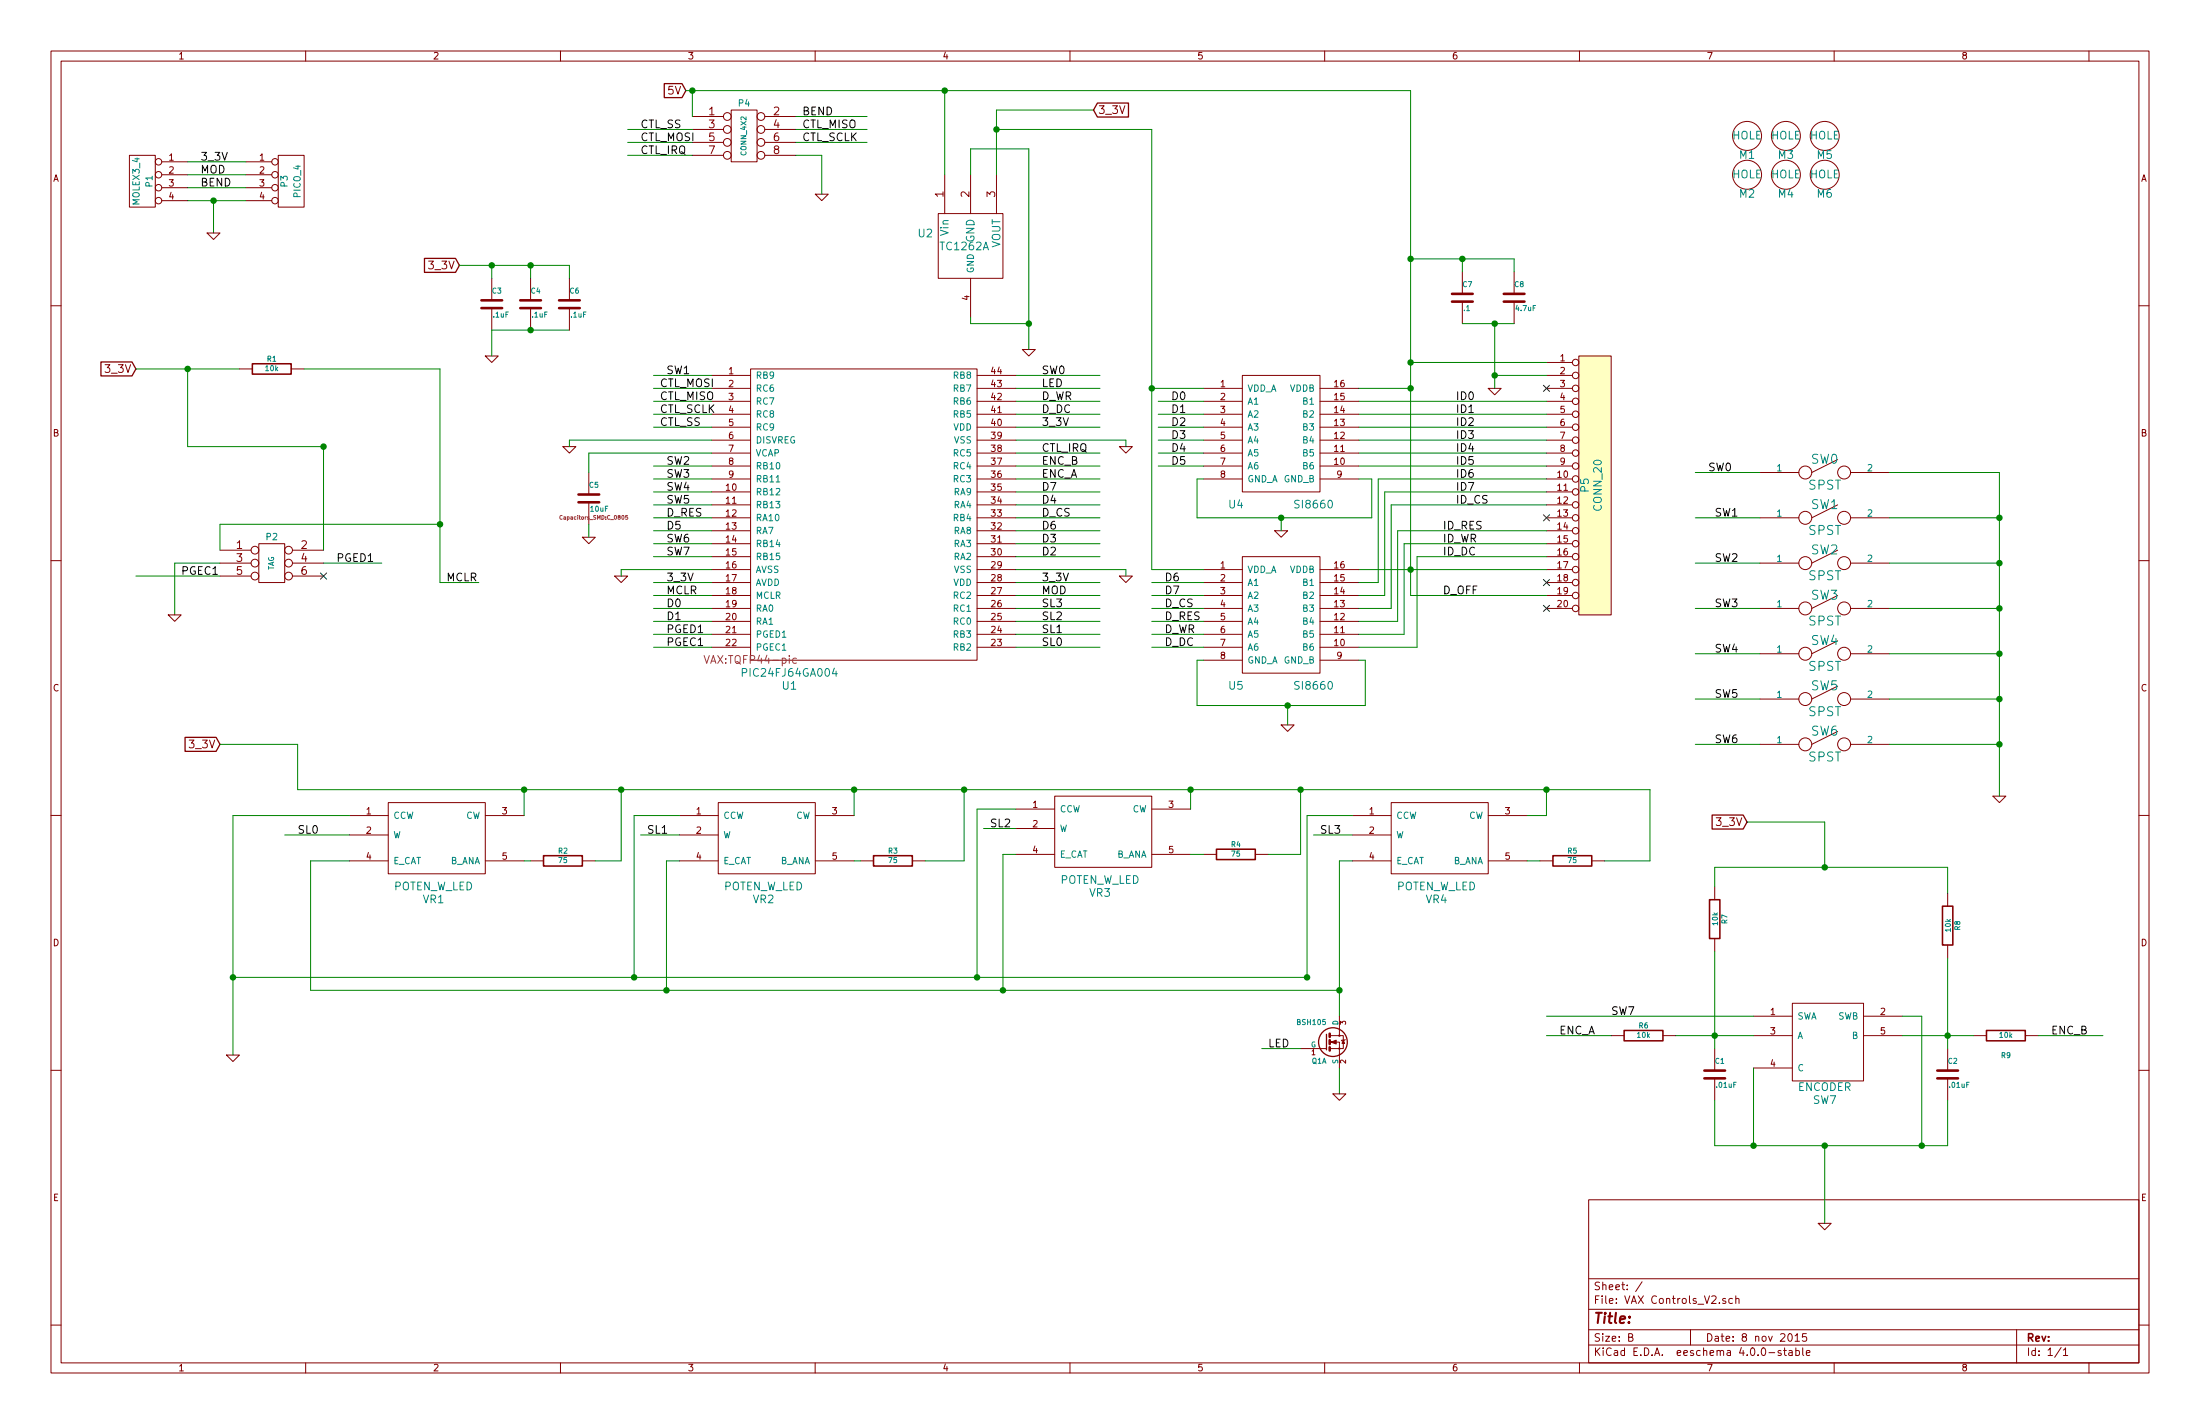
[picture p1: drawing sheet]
<svg xmlns="http://www.w3.org/2000/svg" width="432mm" height="279mm" viewBox="0 0 432 279" stroke-linecap="round" stroke-linejoin="round" font-family="sans-serif">
<g fill="none" stroke="#840000" stroke-width=".2">
<path d="M10 10h411.8v259.4h-411.8zM12 12h407.8v255.4h-407.8zM60 10v2M110 10v2M160 10v2M210 10v2M260 10v2M310 10v2M360 10v2M410 10v2M25.4 30.5h5.1v10.1h-5.1zM31.7 31.8h5.1"/>
<path d="M31.7 34.3h5.1M31.7 36.8h5.1M31.7 39.4h5.1M48.3 31.8h5M48.3 34.3h5M48.3 36.8h5M48.3 39.4h5M54.6 30.5h5.1v10.1h-5.1zM135.9 22.9h6.1M135.9 25.4h6.1M135.9 27.9h6.1M135.9 30.5h6.1"/>
<path d="M143.5 21.6h5.1v10.2h-5.1zM150.1 22.9h6.1M150.1 25.4h6.1M150.1 27.9h6.1M150.1 30.5h6.1M160 38.1h2.6l-1.3 1.3zM185.4 34.3v7.6M190.5 34.3v7.6M195.6 34.3v7.6M10 60h2M40.6 45.7h2.6l-1.3 1.3zM96.5 54.6v4.3"/>
<path d="M104.1 54.6v4.3M111.8 54.6v4.3M184.1 41.9h12.7v12.7h-12.7zM190.5 54.6v7.6M287 53.3v4.4M287 59.2v4.3M297.2 53.3v4.4M297.2 59.2v4.3M419.8 60h2M47 72.4h2.5M57.1 72.4h2.6M95.2 69.9h2.6l-1.3 1.2z"/>
<path d="M96.5 60.5v4.3M104.1 60.5v4.3M111.8 60.5v4.3M139.7 73.7h7.6M139.7 76.2h7.6M139.7 78.7h7.6M147.3 72.4h44.5v57.1h-44.5zM191.8 73.7h7.6M191.8 76.2h7.6M191.8 78.7h7.6M200.7 68.6h2.5l-1.3 1.3zM236.2 76.2h7.6"/>
<path d="M236.2 78.7h7.6M243.8 73.7h15.3v22.8h-15.3zM259.1 76.2h7.6M259.1 78.7h7.6M292.1 76.2h2.5l-1.2 1.3zM303.5 71.1h5.1M303.5 73.7h5.1M303.5 76.2h5.1M303.5 78.7h5.1M309.9 69.9h6.3v50.8h-6.3zM110.5 87.6h2.5l-1.2 1.3zM115.6 92.7v4.3"/>
<path d="M115.6 98.6v4.3M139.7 81.3h7.6M139.7 83.8h7.6M139.7 86.4h7.6M139.7 88.9h7.6M139.7 91.4h7.6M139.7 94h7.6M139.7 96.5h7.6M139.7 99.1h7.6M191.8 81.3h7.6M191.8 83.8h7.6M191.8 86.4h7.6"/>
<path d="M191.8 88.9h7.6M191.8 91.4h7.6M191.8 94h7.6M191.8 96.5h7.6M191.8 99.1h7.6M219.7 87.6h2.5l-1.2 1.3zM236.2 81.3h7.6M236.2 83.8h7.6M236.2 86.4h7.6M236.2 88.9h7.6M236.2 91.4h7.6M236.2 94h7.6"/>
<path d="M259.1 81.3h7.6M259.1 83.8h7.6M259.1 86.4h7.6M259.1 88.9h7.6M259.1 91.4h7.6M259.1 94h7.6M303.5 81.3h5.1M303.5 83.8h5.1M303.5 86.4h5.1M303.5 88.9h5.1M303.5 91.4h5.1M303.5 94h5.1"/>
<path d="M303.5 96.5h5.1M303.5 99.1h5.1M345.4 92.7h7.7M360.7 90.2l-5.1 2.5M360.7 99.1l-5.1 2.5M363.2 92.7h7.6M10 110h2M43.2 110.5h6.1M43.2 108h6.1M43.2 113h6.1M50.8 106.7h5.1v7.6h-5.1zM57.4 110.5h6.1"/>
<path d="M57.4 108h6.1M57.4 113h6.1M114.3 105.4h2.5l-1.2 1.3zM120.6 113h2.6l-1.3 1.3zM139.7 101.6h7.6M139.7 119.4h7.6M139.7 104.1h7.6M139.7 106.7h7.6M139.7 109.2h7.6M139.7 111.8h7.6M139.7 114.3h7.6M139.7 116.8h7.6"/>
<path d="M191.8 101.6h7.6M191.8 119.4h7.6M191.8 104.1h7.6M191.8 106.7h7.6M191.8 109.2h7.6M191.8 111.8h7.6M191.8 114.3h7.6M191.8 116.8h7.6M219.7 113h2.5l-1.2 1.3zM236.2 119.4h7.6M236.2 111.8h7.6M236.2 114.3h7.6"/>
<path d="M236.2 116.8h7.6M243.8 109.2h15.3v22.9h-15.3zM250.2 104.1h2.5l-1.2 1.3zM259.1 119.4h7.6M259.1 111.8h7.6M259.1 114.3h7.6M259.1 116.8h7.6M303.5 101.6h5.1M303.5 119.4h5.1M303.5 104.1h5.1M303.5 106.7h5.1M303.5 109.2h5.1"/>
<path d="M303.5 111.8h5.1M303.5 114.3h5.1M303.5 116.8h5.1M345.4 101.6h7.7M345.4 110.5h7.7M345.4 119.4h7.7M360.7 108l-5.1 2.5M360.7 116.8l-5.1 2.6M363.2 101.6h7.6M363.2 110.5h7.6M363.2 119.4h7.6M419.8 110h2"/>
<path d="M33 120.7h2.6l-1.3 1.2zM139.7 121.9h7.6M139.7 124.5h7.6M139.7 127h7.6M191.8 121.9h7.6M191.8 124.5h7.6M191.8 127h7.6M236.2 121.9h7.6M236.2 124.5h7.6M236.2 127h7.6M236.2 129.5h7.6M259.1 121.9h7.6"/>
<path d="M259.1 124.5h7.6M259.1 127h7.6M259.1 129.5h7.6M345.4 128.3h7.7M345.4 137.2h7.7M360.7 125.7l-5.1 2.6M360.7 134.6l-5.1 2.6M363.2 128.3h7.6M363.2 137.2h7.6M10 160h2M76.2 157.5h19v14h-19zM141 157.5h19v14h-19z"/>
<path d="M199.4 158.8h7.6M207 156.2h19.1v14h-19.1zM226.1 158.8h7.6M251.5 142.2h2.5l-1.3 1.3zM273 157.5h19.1v14h-19.1zM345.4 146.1h7.7M360.7 143.5l-5.1 2.6M363.2 146.1h7.6M391.2 156.2h2.5l-1.3 1.3zM419.8 160h2M68.6 160h7.6M68.6 168.9h7.6"/>
<path d="M68.6 163.8h7.6M95.2 160h7.7M95.2 168.9h7.7M104.1 168.9h2.6M114.3 168.9h2.5M133.3 160h7.7M133.3 168.9h7.7M133.3 163.8h7.7M160 160h7.6M160 168.9h7.6M168.9 168.9h2.5M179.1 168.9h2.5"/>
<path d="M199.4 167.6h7.6M199.4 162.6h7.6M226.1 167.6h7.6M236.2 167.6h2.6M246.4 167.6h2.5M265.4 160h7.6M265.4 168.9h7.6M265.4 163.8h7.6M292.1 160h7.6M292.1 168.9h7.6M302.3 168.9h2.5M312.4 168.9h2.6"/>
<path d="M336.5 174v2.5M382.3 175.3v2.5M262.9 199.4v3.8h-1.8M336.5 184.2v2.5M344.2 199.4h7.6M351.8 196.9h14v15.2h-14zM365.8 199.4h7.6M382.3 185.4v2.6M10 210h2M44.4 207h2.6l-1.3 1.3zM255.3 205.7h5M261.1 205.7h1.8v3.9"/>
<path d="M261.6 214.6h2.6l-1.3 1.3zM262.9 203.2h.8v2.5h-.8v-1.2h-1.8M264 204l-.7 .2M316.2 203.2h2.6M326.4 203.2h2.5M336.5 205.7v4.4M336.5 211.6v4.3M344.2 203.2h7.6M344.2 209.6h7.6M365.8 203.2h7.6M382.3 205.7v4.4M382.3 211.6v4.3"/>
<path d="M387.3 203.2h2.6M397.5 203.2h2.5M419.8 210h2M311.8 235.4h108v32h-108zM10 260h2M311.8 256.9h108M311.8 250.9h108M322.3 251.5l-1.3 1.9M338.7 254.8a.37 .37 0 0 0-.6 .2l.1 .2 .5 .1 .1 .2-.3 .3-.4-.1M340 254.8h-.4l-.3 .2 .1 .6 .2 .2 .4-.1M340.7 254.9l.2-.1h.4v1M340.7 254.3v1.5"/>
<path d="M356.9 240h2.5l-1.3 1.3zM419.8 260h2M60 267.4v2M110 267.4v2M160 267.4v2M210 267.4v2M260 267.4v2M310 267.4v2M311.8 263.9h108M311.8 260.9h108M319.7 262.4l.7-.1v-.5l-.2-.1h-.5v1.5h.5l.2-.2 .1-.3-.3-.3M331.8 260.9v3"/>
<path d="M347.2 265.4h1.1M349.6 265a.37 .37 0 0 0-.6 .2v.2l.6 .1v.2l-.2 .3-.4-.1M350.1 265h.5M350.3 264.5v1.3l.3 .2M351.1 261.8l.2-.1a.8 .8 0 0 1 .5 .7 .8 .8 0 0 1-.5 .8l-.2-.2-.2-.4zM351.1 265h.6l.1 1M351.8 265.3l-.5 .1-.2 .2 .2 .4 .5-.1M352.3 262.1l.5-.4v1.5M352.3 263.2h.9M352.5 265h.4l.3 .3-.1 .6h-.6M352.5 264.5v1.5M353.8 264.5v1.3l.2 .2"/>
<path d="M354.5 261.7h-.7l-.1 .7 .3-.1h.5l.1 .2-.1 .5-.2 .2-.6-.2M354.5 265.5l.7-.2v-.3h-.4l-.3 .2 .1 .7h.6M360 267.4v2M395.8 260.9v6.5M404.5 264.4l-1.2 1.9M405 264.9l.4-.4v1.5M405 266h.8M410 267.4v2"/>
<circle cx="31.1" cy="39.4" r=".63"/>
<circle cx="31.1" cy="34.3" r=".63"/>
<circle cx="31.1" cy="31.7" r=".63"/>
<circle cx="31.1" cy="36.8" r=".63"/>
<circle cx="54" cy="31.7" r=".63"/>
<circle cx="54" cy="36.8" r=".63"/>
<circle cx="54" cy="39.4" r=".63"/>
<circle cx="54" cy="34.3" r=".63"/>
<circle cx="142.7" cy="30.5" r=".76"/>
<circle cx="142.7" cy="27.9" r=".76"/>
<circle cx="142.7" cy="25.4" r=".76"/>
<circle cx="142.7" cy="22.9" r=".76"/>
<circle cx="149.4" cy="30.5" r=".76"/>
<circle cx="149.4" cy="27.9" r=".76"/>
<circle cx="149.4" cy="25.4" r=".76"/>
<circle cx="149.4" cy="22.9" r=".76"/>
<circle cx="342.9" cy="26.7" r="2.84"/>
<circle cx="342.9" cy="34.3" r="2.84"/>
<circle cx="350.5" cy="34.3" r="2.84"/>
<circle cx="350.5" cy="26.7" r="2.84"/>
<circle cx="358.1" cy="26.7" r="2.84"/>
<circle cx="358.1" cy="34.3" r="2.84"/>
<circle cx="309.2" cy="73.7" r=".63"/>
<circle cx="309.2" cy="78.7" r=".63"/>
<circle cx="309.2" cy="76.2" r=".63"/>
<circle cx="309.2" cy="71.1" r=".63"/>
<circle cx="309.2" cy="94" r=".63"/>
<circle cx="309.2" cy="86.4" r=".63"/>
<circle cx="309.2" cy="88.9" r=".63"/>
<circle cx="309.2" cy="91.4" r=".63"/>
<circle cx="309.2" cy="81.3" r=".63"/>
<circle cx="309.2" cy="96.5" r=".63"/>
<circle cx="309.2" cy="83.8" r=".63"/>
<circle cx="309.2" cy="99.1" r=".63"/>
<circle cx="354.3" cy="92.7" r="1.27"/>
<circle cx="362" cy="92.7" r="1.27"/>
<circle cx="50" cy="110.5" r=".76"/>
<circle cx="50" cy="113" r=".76"/>
<circle cx="50" cy="107.9" r=".76"/>
<circle cx="56.6" cy="110.5" r=".76"/>
<circle cx="56.6" cy="113" r=".76"/>
<circle cx="56.6" cy="107.9" r=".76"/>
<circle cx="309.2" cy="116.8" r=".63"/>
<circle cx="309.2" cy="109.2" r=".63"/>
<circle cx="309.2" cy="104.1" r=".63"/>
<circle cx="309.2" cy="101.6" r=".63"/>
<circle cx="309.2" cy="106.7" r=".63"/>
<circle cx="309.2" cy="119.4" r=".63"/>
<circle cx="309.2" cy="114.3" r=".63"/>
<circle cx="309.2" cy="111.8" r=".63"/>
<circle cx="354.3" cy="101.6" r="1.27"/>
<circle cx="354.3" cy="119.4" r="1.27"/>
<circle cx="354.3" cy="110.5" r="1.27"/>
<circle cx="362" cy="110.5" r="1.27"/>
<circle cx="362" cy="101.6" r="1.27"/>
<circle cx="362" cy="119.4" r="1.27"/>
<circle cx="354.3" cy="137.2" r="1.27"/>
<circle cx="354.3" cy="128.3" r="1.27"/>
<circle cx="362" cy="128.3" r="1.27"/>
<circle cx="362" cy="137.2" r="1.27"/>
<circle cx="354.3" cy="146" r="1.27"/>
<circle cx="362" cy="146" r="1.27"/>
<circle cx="262.9" cy="205.7" r=".13"/>
<circle cx="262.9" cy="203.2" r=".13"/>
</g>
<g fill="none" stroke="#840000" stroke-width=".25">
<path d="M130.4 16.4h3.5l.7 1.4-.7 1.4h-3.5zM215.4 20.2h6.1v2.8h-6.1l-.8-1.4zM83.3 50.7h6.1l.8 1.4-.8 1.3h-6.1zM19.8 71h6.1l.8 1.4-.8 1.4h-6.1zM36.3 144.7h6.1l.8 1.4-.8 1.3h-6.1zM336 159.9h6.1l.8 1.4-.8 1.4h-6.1zM260.3 202.9v3.1"/>
<circle cx="261.6" cy="204.5" r="2.82"/>
</g>
<g fill="none" stroke="#008400" stroke-width=".2">
<path d="M134.6 17.8h142.3v99h26.6M135.9 17.8v5.1M185.4 17.8v16.5M36.8 31.8h11.5M36.8 34.3h11.5M36.8 36.8h11.5M36.8 39.4h11.5M41.9 39.4v6.3M123.2 25.4h12.7M123.2 27.9h12.7M123.2 30.5h12.7M156.2 30.5h5.1v7.6"/>
<path d="M156.2 25.4h14M156.2 27.9h14M156.2 22.9h14M190.5 34.3v-5.1h11.4v39.4M195.6 25.4h30.5v86.4h10.1M214.6 21.6h-19v12.7M90.2 52.1h21.6v2.5M96.5 52.1v2.5M104.1 52.1v2.5M276.9 50.8h20.3v2.5M287 50.8v2.5M26.7 72.4h20.3"/>
<path d="M36.8 72.4v15.2h26.7v20.4M59.7 72.4h26.7v41.9h7.6M111.8 64.8h-15.3v5.1M128.3 78.7h11.4M128.3 73.7h11.4M128.3 76.2h11.4M190.5 62.2v1.3h11.4M199.4 78.7h16.5M199.4 73.7h16.5M199.4 76.2h16.5M226.1 76.2h10.1M227.3 78.7h8.9"/>
<path d="M266.7 78.7h36.8M266.7 76.2h10.2M276.9 71.1h26.6M287 63.5h10.2M293.4 73.7h10.1M293.4 63.5v12.7M128.3 81.3h11.4M128.3 83.8h11.4M128.3 91.4h11.4M128.3 94h11.4M128.3 96.5h11.4M128.3 99.1h11.4"/>
<path d="M139.7 86.4h-27.9v1.2M139.7 88.9h-24.1v3.8M199.4 81.3h16.5M199.4 83.8h16.5M199.4 86.4h21.6v1.2M199.4 88.9h16.5M199.4 91.4h16.5M199.4 94h16.5M199.4 96.5h16.5M199.4 99.1h16.5M227.3 81.3h8.9M227.3 83.8h8.9"/>
<path d="M227.3 86.4h8.9M227.3 88.9h8.9M227.3 91.4h8.9M236.2 94h-1.3v7.6h34.3v-7.6h-2.5M266.7 81.3h36.8M266.7 83.8h36.8M266.7 86.4h36.8M266.7 88.9h36.8M266.7 91.4h36.8M303.5 99.1h-30.5v20.3h-6.3M303.5 94h-33v20.3h-3.8M303.5 96.5h-31.7v20.3h-5.1"/>
<path d="M332.7 92.7h12.7M370.8 92.7h21.6v63.5M26.7 113h16.5M43.2 110.5h-8.9v10.2M63.5 110.5h11.4M86.4 102.9h-43.2v5.1M115.6 102.9v2.5M128.3 101.6h11.4M128.3 119.4h11.4M128.3 104.1h11.4M128.3 106.7h11.4M128.3 109.2h11.4"/>
<path d="M128.3 116.8h11.4M128.3 114.3h11.4M139.7 111.8h-17.8v1.2M199.4 101.6h16.5M199.4 119.4h16.5M199.4 104.1h16.5M199.4 106.7h16.5M199.4 109.2h16.5M199.4 111.8h21.6v1.2M199.4 116.8h16.5M199.4 114.3h16.5M226.1 119.4h10.1"/>
<path d="M226.1 116.8h10.1M226.1 114.3h10.1M251.5 101.6v2.5M266.7 111.8h36.8M303.5 104.1h-29.2v17.8h-7.6M303.5 106.7h-27.9v17.8h-8.9M303.5 109.2h-25.4v17.8h-11.4M332.7 101.6h12.7M332.7 110.5h12.7M332.7 119.4h12.7M370.8 101.6h21.6M370.8 110.5h21.6"/>
<path d="M370.8 119.4h21.6M128.3 121.9h11.4M128.3 124.5h11.4M128.3 127h11.4M199.4 121.9h16.5M199.4 124.5h16.5M199.4 127h16.5M226.1 121.9h10.1M226.1 124.5h10.1M226.1 127h10.1M236.2 129.5h-1.3v8.9h33.1v-8.9h-1.3M252.7 138.4v3.8"/>
<path d="M332.7 128.3h12.7M332.7 137.2h12.7M370.8 128.3h21.6M370.8 137.2h21.6M43.2 146.1h15.2v8.8h265.4v14h-8.8M102.9 154.9v5.1M121.9 154.9v14h-5.1M167.6 154.9v5.1M189.2 154.9v14h-7.6M199.4 158.8h-7.6v33M233.7 154.9v3.9M255.3 154.9v12.7h-6.4"/>
<path d="M303.5 154.9v5.1h-3.8M332.7 146.1h12.7M370.8 146.1h21.6M55.9 163.8h12.7M68.6 160h-22.9v47M68.6 168.9h-7.6v25.4h201.9M102.9 168.9h1.2M125.7 163.8h7.6M133.3 168.9h-2.5v25.4M133.3 160h-8.8v31.8M167.6 168.9h1.3M193 162.6h6.4"/>
<path d="M199.4 167.6h-2.6v26.7M233.7 167.6h2.5M257.8 163.8h7.6M265.4 168.9h-2.5v30.5M265.4 160h-8.9v31.8h-210.8M299.7 168.9h2.6M336.5 174v-3.8h45.8v5.1M342.9 161.3h15.2v8.9M303.5 199.4h40.7M336.5 186.7v19M373.4 199.4h3.8v25.4M382.3 188v17.7"/>
<path d="M247.6 205.7h7.7M262.9 209.6v5M303.5 203.2h12.7M328.9 203.2h15.3M336.5 215.9v8.9h45.8v-8.9M344.2 209.6v15.2M373.4 203.2h13.9M400 203.2h12.7M358.1 224.8v15.2"/>
</g>
<g fill="#008400" stroke="#008400" stroke-width=".25">
<circle cx="135.9" cy="17.8" r=".51"/>
<circle cx="358.1" cy="170.2" r=".51"/>
<circle cx="336.5" cy="203.2" r=".51"/>
<circle cx="382.3" cy="203.2" r=".51"/>
<circle cx="344.2" cy="224.8" r=".51"/>
<circle cx="358.1" cy="224.8" r=".51"/>
<circle cx="377.2" cy="224.8" r=".51"/>
<circle cx="392.4" cy="101.6" r=".51"/>
<circle cx="392.4" cy="110.5" r=".51"/>
<circle cx="392.4" cy="119.4" r=".51"/>
<circle cx="392.4" cy="128.3" r=".51"/>
<circle cx="392.4" cy="137.2" r=".51"/>
<circle cx="392.4" cy="146.1" r=".51"/>
<circle cx="102.9" cy="154.9" r=".51"/>
<circle cx="167.6" cy="154.9" r=".51"/>
<circle cx="233.7" cy="154.9" r=".51"/>
<circle cx="45.7" cy="191.8" r=".51"/>
<circle cx="124.5" cy="191.8" r=".51"/>
<circle cx="191.8" cy="191.8" r=".51"/>
<circle cx="256.5" cy="191.8" r=".51"/>
<circle cx="86.4" cy="102.9" r=".51"/>
<circle cx="41.9" cy="39.4" r=".51"/>
<circle cx="121.9" cy="154.9" r=".51"/>
<circle cx="189.2" cy="154.9" r=".51"/>
<circle cx="255.3" cy="154.9" r=".51"/>
<circle cx="303.5" cy="154.9" r=".51"/>
<circle cx="276.9" cy="71.1" r=".51"/>
<circle cx="262.9" cy="194.3" r=".51"/>
<circle cx="130.8" cy="194.3" r=".51"/>
<circle cx="196.9" cy="194.3" r=".51"/>
<circle cx="276.9" cy="111.8" r=".51"/>
<circle cx="36.8" cy="72.4" r=".51"/>
<circle cx="63.5" cy="87.6" r=".51"/>
<circle cx="96.5" cy="52.1" r=".51"/>
<circle cx="104.1" cy="52.1" r=".51"/>
<circle cx="104.1" cy="64.8" r=".51"/>
<circle cx="251.5" cy="101.6" r=".51"/>
<circle cx="252.7" cy="138.4" r=".51"/>
<circle cx="185.4" cy="17.8" r=".51"/>
<circle cx="276.9" cy="76.2" r=".51"/>
<circle cx="195.6" cy="25.4" r=".51"/>
<circle cx="226.1" cy="76.2" r=".51"/>
<circle cx="201.9" cy="63.5" r=".51"/>
<circle cx="293.4" cy="73.7" r=".51"/>
<circle cx="293.4" cy="63.5" r=".51"/>
<circle cx="276.9" cy="50.8" r=".51"/>
<circle cx="287" cy="50.8" r=".51"/>
</g>
<path d="M49.5 71.4h7.6v2h-7.6zM106.7 167.9h7.6v2h-7.6zM171.4 167.9h7.7v2h-7.7zM238.8 166.6h7.6v2.1h-7.6zM304.8 167.9h7.6v2h-7.6zM335.5 176.5h2.1v7.7h-2.1zM381.3 177.8h2v7.6h-2zM318.8 202.2h7.6v2h-7.6zM389.9 202.2h7.6v2h-7.6z" fill="none" stroke="#840000" stroke-width=".3"/>
<path d="M309.9 69.9h6.3v50.8h-6.3z" fill="#ffffc2" stroke="#ffffc2" stroke-width=".2"/>
<g fill="none" stroke="#840000" stroke-width=".51">
<path d="M94.5 58.9h4.1M102.1 58.9h4.1M109.7 58.9h4.1M285 59.2h4.1M285 57.7h4.1M295.1 59.2h4.1M295.1 57.7h4.1M94.5 60.5h4.1M102.1 60.5h4.1M109.7 60.5h4.1M113.5 98.6h4.1M113.5 97h4.1"/>
<path d="M261 202.8v.7M261 204.1v.8M261 205.5v.6M334.5 211.6h4.1M334.5 210.1h4.1M380.2 211.6h4.1M380.2 210.1h4.1"/>
</g>
<path d="M302.9 75.6l1.2 1.2M304.1 75.6l-1.2 1.2M62.9 112.4l1.2 1.2M64.1 112.4l-1.2 1.2M302.9 101l1.2 1.2M302.9 113.7l1.2 1.2M302.9 118.8l1.2 1.2M304.1 101l-1.2 1.2M304.1 113.7l-1.2 1.2M304.1 118.8l-1.2 1.2" fill="none" stroke="#000084" stroke-width=".2"/>
<g fill="#840000" stroke="#840000" stroke-width=".2">
<path d="M263.7 204.1l.2 .6h-.5z"/>
<path d="M261.2 204.5l1.1-.4v.8z"/>
</g>
<path d="M152.3 94.6h.8M163.8 131.1l-.4 1.1h.9" fill="none" stroke="#008484" stroke-width=".2"/>
<path d="M110.3 101.2a.34 .34 0 0 0-.4 .3 .34 .34 0 0 0 .4 .3M123.2 101.1h-.4v.4l.3-.1 .1 .4-.1 .1-.3-.1M156.3 129.2l-.4-.1-.3 .3v.5l.1 .2h.6" fill="none" stroke="#840084" stroke-width=".2"/>
<text font-size="2.8" fill="#840000" x="312.8" y="259.7">Title:</text>
<g font-size="2.5" fill="#008484">
<text x="355.5" y="91">SW0</text>
<text x="354.9" y="96.1">SPST</text>
<text x="355.5" y="99.9">SW1</text>
<text x="354.9" y="105">SPST</text>
<text x="354.9" y="113.8">SPST</text>
<text x="355.5" y="108.8">SW2</text>
<text x="355.5" y="117.7">SW3</text>
<text x="354.9" y="122.7">SPST</text>
<text x="354.9" y="131.6">SPST</text>
<text x="355.5" y="126.5">SW4</text>
<text x="355.5" y="135.4">SW5</text>
<text x="354.9" y="140.5">SPST</text>
<text x="354.9" y="149.4">SPST</text>
<text x="355.5" y="144.3">SW6</text>
</g>
<g font-size="2.1" fill="#840000">
<text x="131.1" y="18.5">5V</text>
<text x="139.1" y="22.6">1</text>
<text x="151.8" y="22.6">2</text>
<text x="215.5" y="22.4">3_3V</text>
<text x="139.1" y="25.1">3</text>
<text x="139.1" y="27.7">5</text>
<text x="151.8" y="25.1">4</text>
<text x="151.8" y="27.7">6</text>
<text x="139.1" y="30.2">7</text>
<text x="151.8" y="30.2">8</text>
<text x="185.2" y="38.7" transform="rotate(-90 185.2 38.7)">1</text>
<text x="190.2" y="38.7" transform="rotate(-90 190.2 38.7)">2</text>
<text x="195.3" y="38.7" transform="rotate(-90 195.3 38.7)">3</text>
<text x="84.3" y="52.8">3_3V</text>
<text x="20.8" y="73.2">3_3V</text>
<text x="46.4" y="107.7">1</text>
<text x="59.1" y="107.7">2</text>
<text x="46.4" y="110.2">3</text>
<text x="46.4" y="112.8">5</text>
<text x="59.1" y="110.2">4</text>
<text x="59.1" y="112.8">6</text>
<text x="37.3" y="146.8">3_3V</text>
<text x="337" y="162.1">3_3V</text>
<text x="312.8" y="255.8">File: VAX Controls_V2.sch</text>
<text x="312.8" y="253.1">Sheet: /</text>
<text x="312.8" y="263.2">Size: B</text>
<text x="334.8" y="263.2">Date: 8 nov 2015</text>
<text x="397.8" y="263.2">Rev:</text>
<text x="312.8" y="266">KiCad E.D.A. eeschema 4.0.0-stable</text>
<text x="397.8" y="266">Id: 1/1</text>
</g>
<g font-size="2.1">
<text x="157.5" y="22.6">BEND</text>
<text x="125.7" y="25.1">CTL_SS</text>
<text x="125.7" y="27.7">CTL_MOSI</text>
<text x="157.5" y="27.7">CTL_SCLK</text>
<text x="157.5" y="25.1">CTL_MISO</text>
<text x="39.4" y="31.5">3_3V</text>
<text x="39.4" y="34">MOD</text>
<text x="125.7" y="30.2">CTL_IRQ</text>
<text x="39.4" y="36.6">BEND</text>
<text x="129.5" y="75.9">CTL_MOSI</text>
<text x="130.8" y="73.4">SW1</text>
<text x="204.5" y="73.4">SW0</text>
<text x="204.5" y="75.9">LED</text>
<text x="129.5" y="78.5">CTL_MISO</text>
<text x="129.5" y="81">CTL_SCLK</text>
<text x="129.5" y="83.6">CTL_SS</text>
<text x="204.5" y="83.6">3_3V</text>
<text x="204.5" y="81">D_DC</text>
<text x="204.5" y="78.5">D_WR</text>
<text x="229.9" y="78.5">D0</text>
<text x="229.9" y="81">D1</text>
<text x="229.9" y="83.6">D2</text>
<text x="285.8" y="78.5">ID0</text>
<text x="285.8" y="81">ID1</text>
<text x="285.8" y="83.6">ID2</text>
<text x="204.5" y="88.6">CTL_IRQ</text>
<text x="229.9" y="86.1">D3</text>
<text x="229.9" y="88.6">D4</text>
<text x="285.8" y="86.1">ID3</text>
<text x="285.8" y="88.6">ID4</text>
<text x="130.8" y="91.2">SW2</text>
<text x="130.8" y="93.7">SW3</text>
<text x="204.5" y="93.7">ENC_A</text>
<text x="204.5" y="91.2">ENC_B</text>
<text x="229.9" y="91.2">D5</text>
<text x="285.8" y="91.2">ID5</text>
<text x="285.8" y="93.7">ID6</text>
<text x="335.3" y="92.5">SW0</text>
<text x="130.8" y="96.3">SW4</text>
<text x="130.8" y="98.8">SW5</text>
<text x="130.8" y="101.3">D_RES</text>
<text x="204.5" y="98.8">D4</text>
<text x="204.5" y="96.3">D7</text>
<text x="204.5" y="101.3">D_CS</text>
<text x="285.8" y="96.3">ID7</text>
<text x="285.8" y="98.8">ID_CS</text>
<text x="336.5" y="101.3">SW1</text>
<text x="130.8" y="103.9">D5</text>
<text x="130.8" y="106.4">SW6</text>
<text x="204.5" y="106.4">D3</text>
<text x="204.5" y="103.9">D6</text>
<text x="283.2" y="106.4">ID_WR</text>
<text x="283.2" y="103.9">ID_RES</text>
<text x="35.6" y="112.8">PGEC1</text>
<text x="66" y="110.2">PGED1</text>
<text x="130.8" y="109">SW7</text>
<text x="204.5" y="109">D2</text>
<text x="283.2" y="109">ID_DC</text>
<text x="336.5" y="110.2">SW2</text>
<text x="87.6" y="114">MCLR</text>
<text x="130.8" y="114">3_3V</text>
<text x="130.8" y="116.6">MCLR</text>
<text x="130.8" y="119.1">D0</text>
<text x="204.5" y="114">3_3V</text>
<text x="204.5" y="119.1">SL3</text>
<text x="204.5" y="116.6">MOD</text>
<text x="228.6" y="114">D6</text>
<text x="228.6" y="116.6">D7</text>
<text x="228.6" y="119.1">D_CS</text>
<text x="283.2" y="116.6">D_OFF</text>
<text x="336.5" y="119.1">SW3</text>
<text x="130.8" y="124.2">PGED1</text>
<text x="130.8" y="121.7">D1</text>
<text x="204.5" y="124.2">SL1</text>
<text x="204.5" y="121.7">SL2</text>
<text x="228.6" y="121.7">D_RES</text>
<text x="228.6" y="124.2">D_WR</text>
<text x="130.8" y="126.7">PGEC1</text>
<text x="204.5" y="126.7">SL0</text>
<text x="228.6" y="126.7">D_DC</text>
<text x="336.5" y="128">SW4</text>
<text x="336.5" y="136.9">SW5</text>
<text x="336.5" y="145.8">SW6</text>
<text x="58.4" y="163.6">SL0</text>
<text x="127" y="163.6">SL1</text>
<text x="194.3" y="162.3">SL2</text>
<text x="259.1" y="163.6">SL3</text>
<text x="306.1" y="202.9">ENC_A</text>
<text x="316.2" y="199.1">SW7</text>
<text x="402.6" y="202.9">ENC_B</text>
<text x="248.9" y="205.5">LED</text>
</g>
<g font-size="2.1" fill="#008484">
<text x="340" y="27.4">HOLE</text>
<text x="347.6" y="27.4">HOLE</text>
<text x="355.2" y="27.4">HOLE</text>
<text x="340" y="35">HOLE</text>
<text x="341.4" y="31.2">M1</text>
<text x="347.6" y="35">HOLE</text>
<text x="349" y="31.2">M3</text>
<text x="355.2" y="35">HOLE</text>
<text x="356.7" y="31.2">M5</text>
<text x="341.4" y="38.8">M2</text>
<text x="349" y="38.8">M4</text>
<text x="356.7" y="38.8">M6</text>
<text x="180.3" y="46.6">U2</text>
<text x="186.2" y="46.2" transform="rotate(-90 186.2 46.2)">Vin</text>
<text x="191.3" y="47.7" transform="rotate(-90 191.3 47.7)">GND</text>
<text x="184.7" y="49.1">TC1262A</text>
<text x="196.3" y="48.8" transform="rotate(-90 196.3 48.8)">VOUT</text>
<text x="241.2" y="99.7">U4</text>
<text x="254.5" y="99.7">SI8660</text>
<text x="311.8" y="96.5" transform="rotate(-90 311.8 96.5)">P5</text>
<text x="314.4" y="100.1" transform="rotate(-90 314.4 100.1)">CONN_20</text>
<text x="146.2" y="132.8">PIC24FJ64GA004</text>
<text x="153.6" y="135.3">U1</text>
<text x="241.2" y="135.3">U5</text>
<text x="254.5" y="135.3">SI8660</text>
<text x="207.9" y="173.4">POTEN_W_LED</text>
<text x="77.1" y="174.7">POTEN_W_LED</text>
<text x="83" y="177.2">VR1</text>
<text x="141.9" y="174.7">POTEN_W_LED</text>
<text x="147.8" y="177.2">VR2</text>
<text x="213.8" y="175.9">VR3</text>
<text x="274" y="174.7">POTEN_W_LED</text>
<text x="279.9" y="177.2">VR4</text>
<text x="352.8" y="214">ENCODER</text>
<text x="355.9" y="216.6">SW7</text>
</g>
<text font-size="2.1" fill="#840084" x="138.9" y="130.2">VAX:TQFP44-pic</text>
<g font-size="1.8" fill="#840000">
<text x="35" y="11.6">1</text>
<text x="85" y="11.6">2</text>
<text x="135" y="11.6">3</text>
<text x="185" y="11.6">4</text>
<text x="235" y="11.6">5</text>
<text x="285" y="11.6">6</text>
<text x="335" y="11.6">7</text>
<text x="385" y="11.6">8</text>
<text x="10.4" y="35.6">A</text>
<text x="33.2" y="31.5">1</text>
<text x="33.2" y="34">2</text>
<text x="51" y="31.5">1</text>
<text x="51" y="34">2</text>
<text x="420.2" y="35.6">A</text>
<text x="33.2" y="36.6">3</text>
<text x="33.2" y="39.1">4</text>
<text x="51" y="36.6">3</text>
<text x="51" y="39.1">4</text>
<text x="190.2" y="58.9" transform="rotate(-90 190.2 58.9)">4</text>
<text x="306.2" y="70.9">1</text>
<text x="143" y="73.4">1</text>
<text x="143" y="75.9">2</text>
<text x="194.6" y="75.9">43</text>
<text x="194.6" y="73.4">44</text>
<text x="239.5" y="75.9">1</text>
<text x="261.9" y="75.9">16</text>
<text x="306.2" y="73.4">2</text>
<text x="306.2" y="75.9">3</text>
<text x="143" y="78.5">3</text>
<text x="143" y="81">4</text>
<text x="143" y="83.6">5</text>
<text x="194.6" y="83.6">40</text>
<text x="194.6" y="81">41</text>
<text x="194.6" y="78.5">42</text>
<text x="239.5" y="78.5">2</text>
<text x="239.5" y="81">3</text>
<text x="239.5" y="83.6">4</text>
<text x="261.9" y="83.6">13</text>
<text x="261.9" y="81">14</text>
<text x="261.9" y="78.5">15</text>
<text x="306.2" y="78.5">4</text>
<text x="306.2" y="81">5</text>
<text x="306.2" y="83.6">6</text>
<text x="10.4" y="85.6">B</text>
<text x="143" y="86.1">6</text>
<text x="143" y="88.6">7</text>
<text x="194.6" y="88.6">38</text>
<text x="194.6" y="86.1">39</text>
<text x="239.5" y="86.1">5</text>
<text x="239.5" y="88.6">6</text>
<text x="261.9" y="88.6">11</text>
<text x="261.9" y="86.1">12</text>
<text x="306.2" y="86.1">7</text>
<text x="306.2" y="88.6">8</text>
<text x="420.2" y="85.6">B</text>
<text x="143" y="91.2">8</text>
<text x="143" y="93.7">9</text>
<text x="194.6" y="93.7">36</text>
<text x="194.6" y="91.2">37</text>
<text x="239.5" y="91.2">7</text>
<text x="239.5" y="93.7">8</text>
<text x="261.9" y="91.2">10</text>
<text x="262.4" y="93.7">9</text>
<text x="305.7" y="93.7">10</text>
<text x="306.2" y="91.2">9</text>
<text x="142.5" y="96.3">10</text>
<text x="142.5" y="98.8">11</text>
<text x="142.5" y="101.3">12</text>
<text x="194.6" y="101.3">33</text>
<text x="194.6" y="98.8">34</text>
<text x="194.6" y="96.3">35</text>
<text x="305.7" y="96.3">11</text>
<text x="305.7" y="98.8">12</text>
<text x="305.7" y="101.3">13</text>
<text x="142.5" y="103.9">13</text>
<text x="142.5" y="106.4">14</text>
<text x="194.6" y="106.4">31</text>
<text x="194.6" y="103.9">32</text>
<text x="305.7" y="103.9">14</text>
<text x="305.7" y="106.4">15</text>
<text x="142.5" y="109">15</text>
<text x="142.5" y="111.5">16</text>
<text x="194.6" y="109">30</text>
<text x="194.6" y="111.5">29</text>
<text x="239.5" y="111.5">1</text>
<text x="261.9" y="111.5">16</text>
<text x="305.7" y="109">16</text>
<text x="305.7" y="111.5">17</text>
<text x="142.5" y="114">17</text>
<text x="142.5" y="116.6">18</text>
<text x="142.5" y="119.1">19</text>
<text x="194.6" y="119.1">26</text>
<text x="194.6" y="116.6">27</text>
<text x="194.6" y="114">28</text>
<text x="239.5" y="114">2</text>
<text x="239.5" y="116.6">3</text>
<text x="239.5" y="119.1">4</text>
<text x="261.9" y="119.1">13</text>
<text x="261.9" y="116.6">14</text>
<text x="261.9" y="114">15</text>
<text x="305.7" y="119.1">20</text>
<text x="305.7" y="114">18</text>
<text x="305.7" y="116.6">19</text>
<text x="142.5" y="121.7">20</text>
<text x="142.5" y="124.2">21</text>
<text x="194.6" y="124.2">24</text>
<text x="194.6" y="121.7">25</text>
<text x="239.5" y="121.7">5</text>
<text x="239.5" y="124.2">6</text>
<text x="261.9" y="124.2">11</text>
<text x="261.9" y="121.7">12</text>
<text x="142.5" y="126.7">22</text>
<text x="194.6" y="126.7">23</text>
<text x="239.5" y="126.7">7</text>
<text x="239.5" y="129.3">8</text>
<text x="261.9" y="126.7">10</text>
<text x="262.4" y="129.3">9</text>
<text x="10.4" y="135.6">C</text>
<text x="420.2" y="135.6">C</text>
<text x="71.9" y="159.8">1</text>
<text x="98.6" y="159.8">3</text>
<text x="136.7" y="159.8">1</text>
<text x="163.3" y="159.8">3</text>
<text x="202.7" y="158.5">1</text>
<text x="229.4" y="158.5">3</text>
<text x="268.8" y="159.8">1</text>
<text x="295.4" y="159.8">3</text>
<text x="71.9" y="163.6">2</text>
<text x="136.7" y="163.6">2</text>
<text x="202.7" y="162.3">2</text>
<text x="202.7" y="167.4">4</text>
<text x="229.4" y="167.4">5</text>
<text x="268.8" y="163.6">2</text>
<text x="71.9" y="168.7">4</text>
<text x="98.6" y="168.7">5</text>
<text x="136.7" y="168.7">4</text>
<text x="163.3" y="168.7">5</text>
<text x="268.8" y="168.7">4</text>
<text x="295.4" y="168.7">5</text>
<text x="10.4" y="185.6">D</text>
<text x="420.2" y="185.6">D</text>
<text x="347.5" y="199.1">1</text>
<text x="347.5" y="202.9">3</text>
<text x="369.1" y="199.1">2</text>
<text x="369.1" y="202.9">5</text>
<text x="347.5" y="209.3">4</text>
<text x="10.4" y="235.6">E</text>
<text x="420.2" y="235.6">E</text>
<text x="35" y="269">1</text>
<text x="85" y="269">2</text>
<text x="135" y="269">3</text>
<text x="185" y="269">4</text>
<text x="235" y="269">5</text>
<text x="285" y="269">6</text>
<text x="335" y="269">7</text>
<text x="385" y="269">8</text>
</g>
<g font-size="1.8" fill="#008484">
<text x="145" y="20.9">P4</text>
<text x="27.4" y="40.2" transform="rotate(-90 27.4 40.2)">MOLEX3_4</text>
<text x="29.9" y="36.6" transform="rotate(-90 29.9 36.6)">P1</text>
<text x="56.4" y="36.6" transform="rotate(-90 56.4 36.6)">P3</text>
<text x="59" y="38.7" transform="rotate(-90 59 38.7)">PICO_4</text>
<text x="191.1" y="53.6" transform="rotate(-90 191.1 53.6)">GND</text>
<text x="148.3" y="74.3">RB9</text>
<text x="148.3" y="76.8">RC6</text>
<text x="187.2" y="76.8">RB7</text>
<text x="187.2" y="74.3">RB8</text>
<text x="244.9" y="76.8">VDD_A</text>
<text x="253.1" y="76.8">VDDB</text>
<text x="148.3" y="79.4">RC7</text>
<text x="148.3" y="81.9">RC8</text>
<text x="187.2" y="81.9">RB5</text>
<text x="187.2" y="79.4">RB6</text>
<text x="244.9" y="79.4">A1</text>
<text x="244.9" y="81.9">A2</text>
<text x="255.8" y="81.9">B2</text>
<text x="255.8" y="79.4">B1</text>
<text x="148.3" y="84.5">RC9</text>
<text x="148.3" y="87">DISVREG</text>
<text x="148.3" y="89.5">VCAP</text>
<text x="187" y="84.5">VDD</text>
<text x="187.2" y="89.5">RC5</text>
<text x="187.2" y="87">VSS</text>
<text x="244.9" y="84.5">A3</text>
<text x="244.9" y="87">A4</text>
<text x="244.9" y="89.5">A5</text>
<text x="255.8" y="89.5">B5</text>
<text x="255.8" y="87">B4</text>
<text x="255.8" y="84.5">B3</text>
<text x="148.3" y="92.1">RB10</text>
<text x="148.3" y="94.6">RB11</text>
<text x="187.2" y="94.6">RC3</text>
<text x="187.2" y="92.1">RC4</text>
<text x="244.9" y="92.1">A6</text>
<text x="244.9" y="94.6">GND_A GND_B</text>
<text x="255.8" y="92.1">B6</text>
<text x="348.8" y="92.5">1</text>
<text x="366.5" y="92.5">2</text>
<text x="148.3" y="97.2">RB12</text>
<text x="148.3" y="99.7">RB13</text>
<text x="187.2" y="99.7">RA4</text>
<text x="187.2" y="97.2">RA9</text>
<text x="348.8" y="101.3">1</text>
<text x="366.5" y="101.3">2</text>
<text x="52.3" y="106">P2</text>
<text x="148.3" y="102.2">RA10</text>
<text x="148.3" y="104.8">RA7</text>
<text x="148.3" y="107.3">RB14</text>
<text x="187.2" y="107.3">RA3</text>
<text x="187.2" y="104.8">RA8</text>
<text x="187.2" y="102.2">RB4</text>
<text x="148.3" y="109.9">RB15</text>
<text x="148.3" y="112.4">AVSS</text>
<text x="187.2" y="109.9">RA2</text>
<text x="187.2" y="112.4">VSS</text>
<text x="244.9" y="112.4">VDD_A</text>
<text x="253.1" y="112.4">VDDB</text>
<text x="348.8" y="110.2">1</text>
<text x="366.5" y="110.2">2</text>
<text x="148.3" y="114.9">AVDD</text>
<text x="148.3" y="117.5">MCLR</text>
<text x="187" y="114.9">VDD</text>
<text x="187.2" y="117.5">RC2</text>
<text x="244.9" y="114.9">A1</text>
<text x="244.9" y="117.5">A2</text>
<text x="255.8" y="117.5">B2</text>
<text x="255.8" y="114.9">B1</text>
<text x="348.8" y="119.1">1</text>
<text x="366.5" y="119.1">2</text>
<text x="148.3" y="122.6">RA1</text>
<text x="148.3" y="125.1">PGED1</text>
<text x="148.3" y="120">RA0</text>
<text x="187.2" y="125.1">RB3</text>
<text x="187.2" y="122.6">RC0</text>
<text x="187.2" y="120">RC1</text>
<text x="244.9" y="120">A3</text>
<text x="244.9" y="122.6">A4</text>
<text x="244.9" y="125.1">A5</text>
<text x="255.8" y="125.1">B5</text>
<text x="255.8" y="122.6">B4</text>
<text x="255.8" y="120">B3</text>
<text x="148.3" y="127.6">PGEC1</text>
<text x="187.2" y="127.6">RB2</text>
<text x="244.9" y="127.6">A6</text>
<text x="244.9" y="130.2">GND_A GND_B</text>
<text x="255.8" y="127.6">B6</text>
<text x="348.8" y="128">1</text>
<text x="366.5" y="128">2</text>
<text x="348.8" y="136.9">1</text>
<text x="366.5" y="136.9">2</text>
<text x="348.8" y="145.8">1</text>
<text x="366.5" y="145.8">2</text>
<text x="77.2" y="160.7">CCW</text>
<text x="91.3" y="160.7">CW</text>
<text x="142" y="160.7">CCW</text>
<text x="156.1" y="160.7">CW</text>
<text x="208" y="159.4">CCW</text>
<text x="222.1" y="159.4">CW</text>
<text x="274.1" y="160.7">CCW</text>
<text x="288.1" y="160.7">CW</text>
<text x="77.2" y="164.5">W</text>
<text x="142" y="164.5">W</text>
<text x="208" y="163.2">W</text>
<text x="274.1" y="164.5">W</text>
<text x="77.2" y="169.5">E_CAT</text>
<text x="88.1" y="169.5">B_ANA</text>
<text x="142" y="169.5">E_CAT</text>
<text x="152.9" y="169.5">B_ANA</text>
<text x="208" y="168.3">E_CAT</text>
<text x="218.9" y="168.3">B_ANA</text>
<text x="274.1" y="169.5">E_CAT</text>
<text x="285" y="169.5">B_ANA</text>
<text x="352.8" y="200">SWA</text>
<text x="352.8" y="203.8">A</text>
<text x="360.6" y="200">SWB</text>
<text x="363.5" y="203.8">B</text>
<text x="352.8" y="210.2">C</text>
</g>
<g font-size="1.4" fill="#008484">
<text x="146.5" y="30.4" transform="rotate(-90 146.5 30.4)">CONN_4X2</text>
<text x="96.6" y="57.6">C3</text>
<text x="104.2" y="57.6">C4</text>
<text x="111.9" y="57.6">C6</text>
<text x="287.1" y="56.3">C7</text>
<text x="297.3" y="56.3">C8</text>
<text x="96.8" y="62.3">.1uF</text>
<text x="104.4" y="62.3">.1uF</text>
<text x="112.1" y="62.3">.1uF</text>
<text x="287.3" y="61">.1</text>
<text x="297.6" y="61">4.7uF</text>
<text x="52.5" y="70.9">R1</text>
<text x="52.1" y="72.8">10k</text>
<text x="115.7" y="95.7">C5</text>
<text x="115.9" y="100.4">10uF</text>
<text x="53.8" y="112" transform="rotate(-90 53.8 112)">TAG</text>
<text x="109.6" y="167.5">R2</text>
<text x="174.4" y="167.5">R3</text>
<text x="241.7" y="166.2">R4</text>
<text x="307.7" y="167.5">R5</text>
<text x="109.7" y="169.3">75</text>
<text x="174.4" y="169.3">75</text>
<text x="241.8" y="168">75</text>
<text x="307.8" y="169.3">75</text>
<text x="337.2" y="181.5" transform="rotate(-90 337.2 181.5)">10k</text>
<text x="339" y="181.2" transform="rotate(-90 339 181.2)">R7</text>
<text x="382.9" y="182.8" transform="rotate(-90 382.9 182.8)">10k</text>
<text x="384.7" y="182.5" transform="rotate(-90 384.7 182.5)">R8</text>
<text x="254.7" y="201.1">BSH105</text>
<text x="262.6" y="201.2" transform="rotate(-90 262.6 201.2)">D</text>
<text x="321.4" y="203.6">10k</text>
<text x="321.7" y="201.8">R6</text>
<text x="392.5" y="203.6">10k</text>
<text x="257.3" y="205.5">G</text>
<text x="257.5" y="208.7">Q1A</text>
<text x="262.6" y="208.7" transform="rotate(-90 262.6 208.7)">S</text>
<text x="336.7" y="208.7">C1</text>
<text x="382.4" y="208.7">C2</text>
<text x="392.8" y="207.6">R9</text>
<text x="336.9" y="213.4">.01uF</text>
<text x="382.7" y="213.4">.01uF</text>
</g>
<g font-size="1.4" fill="#840000">
<text x="264.2" y="201" transform="rotate(-90 264.2 201)">3</text>
<text x="257.4" y="207">1</text>
<text x="264.2" y="208.7" transform="rotate(-90 264.2 208.7)">2</text>
</g>
<text font-size="1.1" fill="#840084" x="110.3" y="101.9">Capacitors_SMD:C_0805</text>
</svg>
